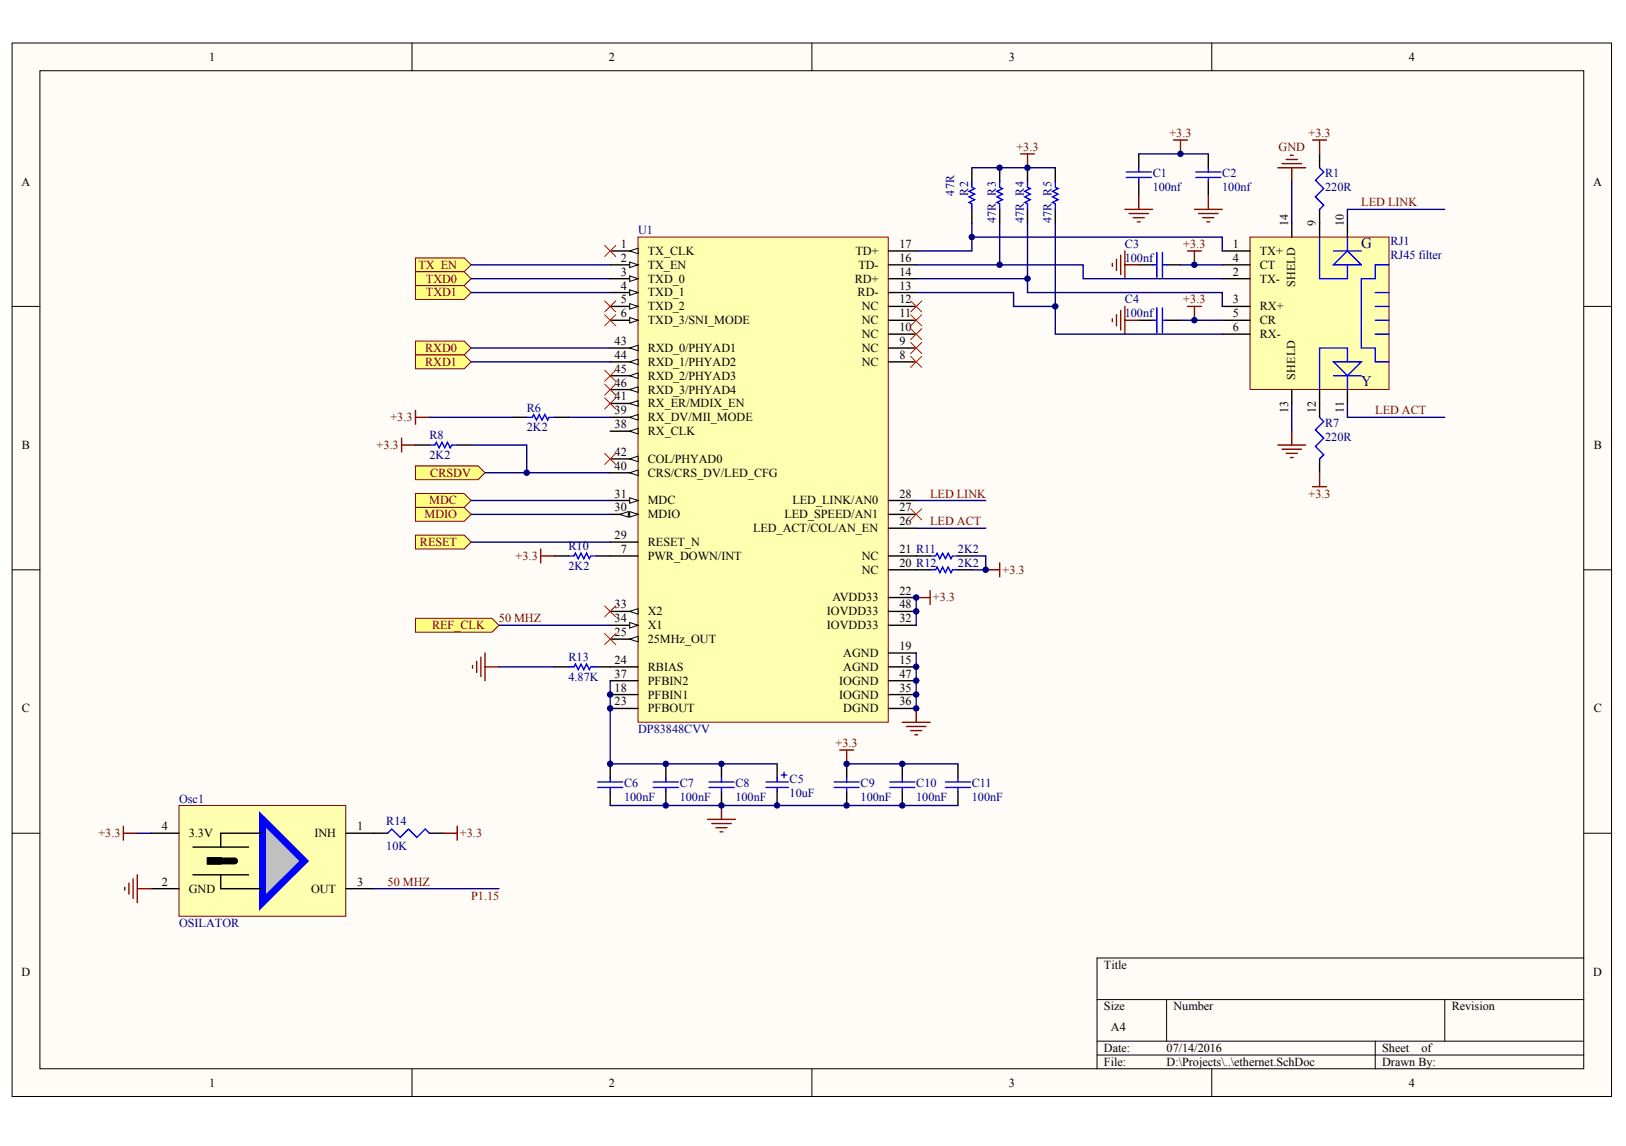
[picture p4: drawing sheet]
<svg xmlns="http://www.w3.org/2000/svg" width="287mm" height="202mm" viewBox="0 0 287 202" stroke-linecap="round" stroke-linejoin="round" font-family="sans-serif">
<g fill="#fffcf8" stroke="#000" stroke-width=".18">
<path d="M2.1 7.6h282.2v185.8h-282.2z"/>
<path d="M7 12.5h272.4v176h-272.4z"/>
</g>
<g fill="none" stroke="#000" stroke-width=".18">
<path d="M72.7 7.6v4.9M143.2 7.6v4.9M213.7 7.6v4.9M2.1 54h4.9M279.4 54h4.9M2.1 100.5h4.9M279.4 100.5h4.9M2.1 147h4.9M279.4 147h4.9M193.5 176.3h85.9M205.8 176.3v7.4M254.8 176.3v7.4"/>
<path d="M279.4 169h-85.9v19.5M72.7 188.5v4.9M143.2 188.5v4.9M193.5 183.7h85.9M193.5 186.1h85.9M213.7 188.5v4.9M242.6 183.7v4.8"/>
</g>
<g fill="none" stroke="#000" stroke-width=".25">
<path d="M97.8 98.1h2.5M105.2 98.1h2.4M161.6 98.1h2.5M169 98.1h2.4M97.8 117.6h2.5M105.2 117.6h2.4M161.6 100.5h2.5M169 100.5h2.4M107.6 134.7v2.5M107.6 139.6v2.5M117.4 134.7v2.5M117.4 139.6v2.5"/>
<path d="M127.3 134.7v2.5M127.3 139.6v2.5"/>
</g>
<g fill="none" stroke="#00f" stroke-width=".25">
<path d="M100.3 98.1h1l.2-.5 .5 1 .5-1 .5 1 .5-1 .5 1 .2-.5h1M164.1 98.1h.9l.3-.5 .5 1 .5-1 .5 1 .5-1 .4 1 .3-.5h1M100.3 117.6h1l.2-.5 .5 1 .5-1 .5 1 .5-1 .5 1 .2-.5h1M164.1 100.5h.9l.3-.5 .5 1 .5-1 .5 1 .5-1 .4 1 .3-.5h1M105.4 138.9h4.4M105.4 137.9h4.4M107.6 137.2v.7M107.6 138.9v.7M115.2 138.9h4.5M115.2 137.9h4.5M117.4 137.2v.7M117.4 138.9v.7"/>
<path d="M125.1 138.9h4.4M125.1 137.9h4.4M127.3 137.2v.7M127.3 138.9v.7"/>
</g>
<g fill="none" stroke="#800000" stroke-width=".25">
<path d="M176.3 99.3v2.4M83.3 117.4v.5M84.1 116.6v2M84.8 115.9v3.4M85.6 115.2v4.9M85.6 117.6h2.4M173.9 100.5h2.4M159.2 127.4h4.9M159.9 128.1h3.4M160.6 128.9h2M161.4 129.6h.5M161.6 125v2.4"/>
<path d="M124.8 144.5h4.9M125.5 145.3h3.5M126.3 146h1.9M127 146.7h.5M127.3 142.1v2.4"/>
</g>
<path d="M161.6 115.2v9.8" fill="none" stroke="#000080" stroke-width=".25"/>
<path d="M112.5 41.8h44.2v85.6h-44.2z" fill="#ffffb0" stroke="#800000" stroke-width=".18"/>
<path d="M107.6 44.3h4.9" fill="none" stroke="#000" stroke-width=".25"/>
<path d="M111.1 44.3l1.4-.5v1z" fill="#fffcf8" stroke="#000" stroke-width=".18"/>
<path d="M107.6 46.7h4.9" fill="none" stroke="#000" stroke-width=".25"/>
<path d="M111.1 46.2l1.4 .5-1.4 .5z" fill="#fffcf8" stroke="#000" stroke-width=".18"/>
<path d="M107.6 49.2h4.9" fill="none" stroke="#000" stroke-width=".25"/>
<path d="M111.1 48.7l1.4 .5-1.4 .4z" fill="#fffcf8" stroke="#000" stroke-width=".18"/>
<path d="M107.6 51.6h4.9" fill="none" stroke="#000" stroke-width=".25"/>
<path d="M111.1 51.1l1.4 .5-1.4 .5z" fill="#fffcf8" stroke="#000" stroke-width=".18"/>
<path d="M107.6 54h4.9" fill="none" stroke="#000" stroke-width=".25"/>
<path d="M111.1 53.6l1.4 .4-1.4 .5z" fill="#fffcf8" stroke="#000" stroke-width=".18"/>
<path d="M107.6 56.5h4.9" fill="none" stroke="#000" stroke-width=".25"/>
<path d="M111.1 56l1.4 .5-1.4 .5z" fill="#fffcf8" stroke="#000" stroke-width=".18"/>
<g fill="none" stroke="#000" stroke-width=".25">
<path d="M156.7 58.9h4.9M156.7 56.5h4.9M156.7 54h4.9M156.7 51.6h4.9M156.7 49.2h4.9M156.7 46.7h4.9M156.7 44.3h4.9M156.7 63.8h4.9M156.7 61.4h4.9M107.6 98.1h4.9M156.7 98.1h4.9M107.6 117.6h4.9"/>
<path d="M107.6 112.7h4.9M156.7 117.6h4.9M156.7 115.2h4.9M156.7 100.5h4.9M156.7 105.4h4.9M107.6 122.5h4.9M107.6 125h4.9"/>
</g>
<path d="M111.1 112.7l1.4-.5v1z" fill="#fffcf8" stroke="#000" stroke-width=".18"/>
<path d="M107.6 90.7h4.9M107.6 95.6h4.9M156.7 93.2h4.9M156.7 90.7h4.9M156.7 88.3h4.9" fill="none" stroke="#000" stroke-width=".25"/>
<g fill="#fffcf8" stroke="#000" stroke-width=".18">
<path d="M111.1 90.2l1.4 .5-1.4 .5z"/>
<path d="M109.4 90.7l1.4-.5v1z"/>
</g>
<path d="M107.6 88.3h4.9" fill="none" stroke="#000" stroke-width=".25"/>
<path d="M111.1 87.8l1.4 .5-1.4 .5z" fill="#fffcf8" stroke="#000" stroke-width=".18"/>
<path d="M107.6 107.8h4.9M156.7 110.3h4.9" fill="none" stroke="#000" stroke-width=".25"/>
<path d="M111.1 107.8l1.4-.4v.9z" fill="#fffcf8" stroke="#000" stroke-width=".18"/>
<path d="M107.6 110.3h4.9" fill="none" stroke="#000" stroke-width=".25"/>
<path d="M111.1 109.8l1.4 .5-1.4 .5z" fill="#fffcf8" stroke="#000" stroke-width=".18"/>
<path d="M107.6 76.1h4.9M107.6 120.1h4.9M156.7 122.5h4.9M156.7 125h4.9" fill="none" stroke="#000" stroke-width=".25"/>
<path d="M111.1 76.1l1.4-.5v.9z" fill="#fffcf8" stroke="#000" stroke-width=".18"/>
<path d="M107.6 73.6h4.9" fill="none" stroke="#000" stroke-width=".25"/>
<path d="M111.1 73.6l1.4-.5v1z" fill="#fffcf8" stroke="#000" stroke-width=".18"/>
<path d="M107.6 83.4h4.9" fill="none" stroke="#000" stroke-width=".25"/>
<path d="M111.1 83.4l1.4-.5v1z" fill="#fffcf8" stroke="#000" stroke-width=".18"/>
<path d="M107.6 71.2h4.9" fill="none" stroke="#000" stroke-width=".25"/>
<path d="M111.1 71.2l1.4-.5v1z" fill="#fffcf8" stroke="#000" stroke-width=".18"/>
<path d="M107.6 80.9h4.9" fill="none" stroke="#000" stroke-width=".25"/>
<path d="M111.1 80.9l1.4-.4v.9z" fill="#fffcf8" stroke="#000" stroke-width=".18"/>
<path d="M107.6 61.4h4.9" fill="none" stroke="#000" stroke-width=".25"/>
<path d="M111.1 61.4l1.4-.5v1z" fill="#fffcf8" stroke="#000" stroke-width=".18"/>
<path d="M107.6 63.8h4.9" fill="none" stroke="#000" stroke-width=".25"/>
<path d="M111.1 63.8l1.4-.5v1z" fill="#fffcf8" stroke="#000" stroke-width=".18"/>
<path d="M107.6 66.3h4.9" fill="none" stroke="#000" stroke-width=".25"/>
<path d="M111.1 66.3l1.4-.5v1z" fill="#fffcf8" stroke="#000" stroke-width=".18"/>
<path d="M107.6 68.7h4.9" fill="none" stroke="#000" stroke-width=".25"/>
<path d="M111.1 68.7l1.4-.5v1z" fill="#fffcf8" stroke="#000" stroke-width=".18"/>
<g fill="none" stroke="#000" stroke-width=".25">
<path d="M171.4 29.6v2.4M171.4 36.9v2.5M176.3 29.6v2.4M176.3 36.9v2.5M181.2 29.6v2.4M181.2 36.9v2.5M186.1 29.6v2.4M186.1 36.9v2.5M156.7 107.8h4.9M149.3 134.7v2.5M149.3 139.6v2.5M156.7 120.1h4.9"/>
<path d="M159.2 134.7v2.5M159.2 139.6v2.5M169 134.7v2.5M169 139.6v2.5"/>
</g>
<path d="M180 27.2h2.5M181.2 27.2v2.4M95.4 96.8v2.5M95.4 98.1h2.4M161.6 105.4h2.5M164.1 104.2v2.4M148.1 132.3h2.5M149.3 132.3v2.4" fill="none" stroke="#800000" stroke-width=".25"/>
<path d="M176.3 39.4v7.3M171.4 98.1h2.5v2.4h-2.5M88 117.6h9.8M161.6 105.4v4.9M107.6 120.1v14.6h29.5M149.3 134.7h19.7M107.6 142.1h61.4" fill="none" stroke="#000080" stroke-width=".25"/>
<g fill="none" stroke="#00f" stroke-width=".25">
<path d="M171.4 32v1l.5 .3-1 .5 1 .4-1 .5 1 .5-1 .5 .5 .3v.9M176.3 32v1l.5 .3-1 .5 1 .4-1 .5 1 .5-1 .5 .5 .3v.9M181.2 32v1l.5 .3-1 .5 1 .4-1 .5 1 .5-1 .5 .5 .3v.9M186.1 32v1l.5 .3-.9 .5 .9 .4-.9 .5 .9 .5-.9 .5 .4 .3v.9M147.1 138.9h4.5M147.1 137.9h4.5M149.3 137.2v.7M149.3 138.9v.7M156.9 138.9h4.5M156.9 137.9h4.5M159.2 137.2v.7M159.2 138.9v.7"/>
<path d="M166.8 138.9h4.4M166.8 137.9h4.4M169 137.2v.7M169 138.9v.7"/>
</g>
<g fill="#ffff80" stroke="#800000" stroke-width=".18">
<path d="M73.3 45.5h8.6l1.2 1.2-1.2 1.2h-8.6z" fill-rule="evenodd"/>
<path d="M73.3 47.9h8.6l1.2 1.3-1.2 1.2h-8.6z" fill-rule="evenodd"/>
<path d="M73.3 50.4h8.6l1.2 1.2-1.2 1.2h-8.6z" fill-rule="evenodd"/>
<path d="M73.3 60.2h8.6l1.2 1.2-1.2 1.2h-8.6z" fill-rule="evenodd"/>
<path d="M73.3 62.6h8.6l1.2 1.2-1.2 1.3h-8.6z" fill-rule="evenodd"/>
<path d="M73.3 87.1h8.6l1.2 1.2-1.2 1.2h-8.6z" fill-rule="evenodd"/>
<path d="M73.3 89.5h8.6l1.2 1.2-1.2 1.3h-8.6z" fill-rule="evenodd"/>
<path d="M73.3 94.4h8.6l1.2 1.2-1.2 1.2h-8.6z" fill-rule="evenodd"/>
<path d="M73.3 109.1h13.5l1.2 1.2-1.2 1.2h-13.5z" fill-rule="evenodd"/>
<path d="M73.3 82.2h11l1.3 1.2-1.3 1.2h-11z" fill-rule="evenodd"/>
</g>
<g fill="none" stroke="#000080" stroke-width=".25">
<path d="M254.8 36.9h-17.1v2.5M83.1 46.7h24.5M83.1 49.2h24.5M83.1 51.6h24.5M75.7 73.6h14.8M83.1 78.5h9.8v4.9M83.1 61.4h24.5M83.1 63.8h24.5M100.3 73.6h7.3M227.9 71.2v4.9M237.7 71.2v2.4h17.1M83.1 88.3h24.5"/>
<path d="M83.1 90.7h24.5M85.6 83.4h22"/>
</g>
<path d="M200.9 27.2v2.4M200.9 32v2.5M213.1 27.2v2.4M213.1 32v2.5M232.8 27.2v2.4M232.8 36.9v2.5M73.3 78.5h2.4M80.6 78.5h2.5M90.5 73.6h2.4M97.8 73.6h2.5M232.8 71.2v2.4M232.8 80.9v2.5" fill="none" stroke="#000" stroke-width=".25"/>
<path d="M198.7 30.3h4.4M198.7 31.3h4.4M200.9 29.6v.7M200.9 31.3v.7M210.9 30.3h4.4M210.9 31.3h4.4M213.1 29.6v.7M213.1 31.3v.7M232.8 29.6l.7 .7-1.5 1.5 1.5 1.5-1.5 1.4 1.5 1.5-.7 .7M75.7 78.5h1l.3-.5 .5 1 .4-1 .5 1 .5-1 .5 1 .3-.5h.9M92.9 73.6h1l.2-.5 .5 1 .5-1 .5 1 .5-1 .5 1 .2-.5h1M232.8 73.6l.7 .7-1.5 1.5 1.5 1.5-1.5 1.4 1.5 1.5-.7 .7" fill="none" stroke="#00f" stroke-width=".25"/>
<g fill="none" stroke="#800000" stroke-width=".25">
<path d="M198.4 36.9h4.9M199.1 37.7h3.5M199.9 38.4h1.9M200.6 39.1h.5M200.9 34.5v2.4M207 24.7h2.5M208.2 24.7v2.5M210.7 36.9h4.9M211.4 37.7h3.5M212.2 38.4h1.9M212.9 39.1h.5M213.1 34.5v2.4"/>
<path d="M231.5 24.7h2.5M232.8 24.7v2.5M70.8 77.3v2.4M70.8 78.5h2.5M73.3 72.4v2.4M73.3 73.6h2.4M225.4 78.5h4.9M226.1 79.2h3.5M226.9 80h1.9M227.9 76.1v2.4M227.6 80.7h.5M231.5 85.8h2.5"/>
<path d="M232.8 83.4v2.4"/>
</g>
<path d="M220.5 41.8h24.5v26.9h-24.5z" fill="#ffffb0" stroke="#800000" stroke-width=".18"/>
<g fill="none" stroke="#000" stroke-width=".25">
<path d="M227.9 39.4v2.4M232.8 39.4v2.4M237.7 39.4v2.4M200.9 46.7h2.4M200.9 56.5h2.4M205.8 46.7h2.4M205.8 56.5h2.4M215.6 44.3h4.9M215.6 49.2h4.9M215.6 54h4.9M215.6 46.7h4.9M215.6 56.5h4.9"/>
<path d="M215.6 58.9h4.9M227.9 68.7v2.5M232.8 68.7v2.5M237.7 68.7v2.5"/>
</g>
<g fill="none" stroke="#00f" stroke-width=".25">
<path d="M203.3 56.5h.8M203.3 46.7h.8M204.1 44.5v4.4M204.1 54.3v4.4M205 56.5h.8M205 46.7h.8M205 44.5v4.4M205 54.3v4.4M232.8 41.8v7.4h4.9v-2.5M235.2 46.7l2.5-2.4 2.4 2.4zM235.2 44.3h4.9M237.7 41.8v2.5"/>
<path d="M242.6 51.6h2.4M242.6 54h2.4M242.6 56.5h2.4M242.6 58.9h2.4M245 46.7h-2.4v2.5h-2.5v12.2h2.5v2.4h2.4M235.2 63.8h4.9l-2.4 2.5zM235.2 66.3h4.9M237.7 63.8v-2.4h-4.9v7.3M237.7 66.3v2.4"/>
</g>
<g fill="none" stroke="#000080" stroke-width=".25">
<path d="M171.4 39.4v2.4h44.2v2.5M171.4 29.6h14.7M181.2 39.4v12.2h34.4v2.4M186.1 39.4v19.5h29.5M200.9 27.2h12.2M227.9 32v7.4M161.6 46.7h29.5v2.5h24.5M161.6 51.6h17.2v2.4h7.3M161.6 49.2h19.6M171.4 41.8v2.5h-9.8M208.2 46.7h7.4M208.2 56.5h7.4"/>
<path d="M161.6 88.3h12.3M161.6 93.2h12.3"/>
</g>
<g fill="none" stroke="#800000" stroke-width=".25">
<path d="M225.4 29.6h4.9M226.1 28.9h3.5M226.9 28.1h1.9M227.6 27.4h.5M227.9 29.6v2.4M196.2 46.5v.5M196.2 56.2v.5M196.9 45.7v2M196.9 55.5v2M197.7 45v3.4M197.7 54.8v3.4M198.4 44.3v4.9"/>
<path d="M198.4 54v4.9M198.4 46.7h2.5M198.4 56.5h2.5M209.5 44.3h2.4M209.5 54h2.4M210.7 44.3v2.4M210.7 54v2.5"/>
</g>
<path d="M160.6 53.1l2 1.9M160.6 55.5l2 2M160.6 58l2 1.9M162.6 53.1l-2 1.9M162.6 55.5l-2 2M162.6 58l-2 1.9M160.6 60.4l2 2M160.6 62.9l2 1.9M162.6 60.4l-2 2M162.6 62.9l-2 1.9" fill="none" stroke="#f00" stroke-width=".18"/>
<path d="M31.6 142.1h29.4v19.5h-29.4z" fill="#ffffb0" stroke="#800000" stroke-width=".18"/>
<path d="M34 149.4h9.8M34 154.3h9.8" fill="none" stroke="#000" stroke-width=".25"/>
<path d="M38.9 151.9h-2.4h4.9" fill="none" stroke="#000" stroke-width="1.2"/>
<path d="M46.3 144.5l7.4 7.4-7.4 7.3z" fill="#c0c0c0" stroke="#00f" stroke-width="1.2"/>
<path d="M26.7 156.8h4.9M26.7 147h4.9M38.9 154.3v2.5h7.4M46.3 147h-7.4v2.4M61 156.8h4.9M61 147h7.4M75.7 147h2.5" fill="none" stroke="#000" stroke-width=".25"/>
<path d="M21.8 145.7v2.5M21.8 147h2.4M22 156.5v.5M22.7 155.8v1.9M23.5 155v3.5M24.2 154.3v4.9M24.2 156.8h2.5M78.2 147h2.4M80.6 145.7v2.5" fill="none" stroke="#800000" stroke-width=".25"/>
<path d="M83.1 95.6h24.5M88 110.3h19.6M24.2 147h2.5M65.9 156.8h22.1" fill="none" stroke="#000080" stroke-width=".25"/>
<path d="M68.4 147l.7-.8 1.5 1.5 1.5-1.5 1.4 1.5 1.5-1.5 .7 .8" fill="none" stroke="#00f" stroke-width=".25"/>
<g fill="none" stroke="#f00" stroke-width=".18">
<path d="M106.7 43.3l1.9 1.9M106.7 53.1l1.9 1.9M106.7 55.5l1.9 2M108.6 43.3l-1.9 1.9M108.6 53.1l-1.9 1.9M108.6 55.5l-1.9 2M106.7 65.3l1.9 2M106.7 67.7l1.9 2M106.7 70.2l1.9 1.9M106.7 80l1.9 1.9M108.6 65.3l-1.9 2M108.6 67.7l-1.9 2"/>
<path d="M108.6 70.2l-1.9 1.9M108.6 80l-1.9 1.9M160.6 89.8l2 1.9M162.6 89.8l-2 1.9M106.7 106.9l1.9 1.9M106.7 111.8l1.9 1.9M108.6 106.9l-1.9 1.9M108.6 111.8l-1.9 1.9"/>
</g>
<g fill="#000080" stroke="#000080" stroke-width=".18">
<circle cx="92.9" cy="83.4" r=".48"/>
<circle cx="107.6" cy="134.7" r=".48"/>
<circle cx="107.6" cy="125" r=".48"/>
<circle cx="107.6" cy="122.5" r=".48"/>
<circle cx="117.4" cy="142.1" r=".48"/>
<circle cx="117.4" cy="134.7" r=".48"/>
<circle cx="127.3" cy="142.1" r=".48"/>
<circle cx="127.3" cy="134.7" r=".48"/>
<circle cx="149.3" cy="142.1" r=".48"/>
<circle cx="149.3" cy="134.7" r=".48"/>
<circle cx="159.1" cy="142.1" r=".48"/>
<circle cx="159.1" cy="134.7" r=".48"/>
<circle cx="161.6" cy="125" r=".48"/>
<circle cx="161.6" cy="122.5" r=".48"/>
<circle cx="161.6" cy="120.1" r=".48"/>
<circle cx="161.6" cy="117.6" r=".48"/>
<circle cx="161.6" cy="107.8" r=".48"/>
<circle cx="161.6" cy="105.4" r=".48"/>
<circle cx="171.4" cy="41.8" r=".48"/>
<circle cx="173.9" cy="100.5" r=".48"/>
<circle cx="176.3" cy="46.7" r=".48"/>
<circle cx="176.3" cy="29.6" r=".48"/>
<circle cx="181.2" cy="49.1" r=".48"/>
<circle cx="181.2" cy="29.6" r=".48"/>
<circle cx="186.1" cy="54" r=".48"/>
<circle cx="208.2" cy="27.1" r=".48"/>
<circle cx="210.7" cy="56.5" r=".48"/>
<circle cx="210.7" cy="46.7" r=".48"/>
</g>
<text font-size="3.5" fill="#00f" x="136.2" y="136.9">PIC501</text>
<text font-size="3.5" fill="#000080" x="136.2" y="141.8">PIC502</text>
<g font-size="2.6" fill="#000080">
<text x="240.1" y="43.7">G</text>
<text x="240.1" y="68.1">Y</text>
</g>
<g font-size="2.2">
<text x="36.9" y="10.7">1</text>
<text x="107.4" y="10.7">2</text>
<text x="178" y="10.7">3</text>
<text x="248.5" y="10.7">4</text>
<text x="3.8" y="32.7">A</text>
<text x="281" y="32.7">A</text>
<text x="109.5" y="43.7">1</text>
<text x="109.5" y="46.2">2</text>
<text x="114.3" y="45">TX_CLK</text>
<text x="114.3" y="47.4">TX_EN</text>
<text x="150.9" y="45">TD+</text>
<text x="151.4" y="47.4">TD-</text>
<text x="158.7" y="46.2">16</text>
<text x="158.7" y="43.7">17</text>
<text x="217.5" y="43.7">1</text>
<text x="217.5" y="46.2">4</text>
<text x="222.2" y="45">TX+</text>
<text x="222.2" y="47.4">CT</text>
<text x="109.5" y="48.6">3</text>
<text x="109.5" y="51.1">4</text>
<text x="109.5" y="53.5">5</text>
<text x="114.3" y="49.9">TXD_0</text>
<text x="114.3" y="52.3">TXD_1</text>
<text x="150.8" y="49.9">RD+</text>
<text x="151.3" y="52.3">RD-</text>
<text x="158.7" y="53.5">12</text>
<text x="158.7" y="51.1">13</text>
<text x="158.7" y="48.6">14</text>
<text x="217.5" y="48.6">2</text>
<text x="217.5" y="53.5">3</text>
<text x="222.2" y="49.9">TX-</text>
<text x="109.5" y="56">6</text>
<text x="114.3" y="54.7">TXD_2</text>
<text x="114.3" y="57.2">TXD_3/SNI_MODE</text>
<text x="152" y="59.6">NC</text>
<text x="152" y="57.2">NC</text>
<text x="152" y="54.7">NC</text>
<text x="158.7" y="58.4">10</text>
<text x="158.7" y="56">11</text>
<text x="217.5" y="56">5</text>
<text x="217.5" y="58.4">6</text>
<text x="222.2" y="54.7">RX+</text>
<text x="222.2" y="57.2">CR</text>
<text x="222.2" y="59.6">RX-</text>
<text x="108.4" y="60.9">43</text>
<text x="108.4" y="63.3">44</text>
<text x="108.4" y="65.7">45</text>
<text x="114.3" y="62.1">RXD_0/PHYAD1</text>
<text x="114.3" y="64.5">RXD_1/PHYAD2</text>
<text x="152" y="64.5">NC</text>
<text x="152" y="62.1">NC</text>
<text x="158.7" y="63.3">8</text>
<text x="158.7" y="60.9">9</text>
<text x="108.4" y="70.6">41</text>
<text x="108.4" y="68.2">46</text>
<text x="114.3" y="71.9">RX_ER/MDIX_EN</text>
<text x="114.3" y="67">RXD_2/PHYAD3</text>
<text x="114.3" y="69.4">RXD_3/PHYAD4</text>
<text x="108.4" y="75.5">38</text>
<text x="108.4" y="73.1">39</text>
<text x="114.3" y="76.8">RX_CLK</text>
<text x="114.3" y="74.3">RX_DV/MII_MODE</text>
<text x="3.9" y="79.2">B</text>
<text x="108.4" y="82.9">40</text>
<text x="108.4" y="80.4">42</text>
<text x="114.3" y="81.6">COL/PHYAD0</text>
<text x="281.1" y="79.2">B</text>
<text x="108.4" y="87.8">31</text>
<text x="114.3" y="89">MDC</text>
<text x="114.3" y="84.1">CRS/CRS_DV/LED_CFG</text>
<text x="139.8" y="89">LED_LINK/AN0</text>
<text x="158.7" y="87.8">28</text>
<text x="108.4" y="95.1">29</text>
<text x="108.4" y="90.2">30</text>
<text x="114.3" y="91.4">MDIO</text>
<text x="132.8" y="93.9">LED_ACT/COL/AN_EN</text>
<text x="138.4" y="91.4">LED_SPEED/AN1</text>
<text x="158.7" y="92.6">26</text>
<text x="158.7" y="90.2">27</text>
<text x="109.5" y="97.5">7</text>
<text x="114.3" y="98.8">PWR_DOWN/INT</text>
<text x="114.3" y="96.3">RESET_N</text>
<text x="152" y="101.2">NC</text>
<text x="152" y="98.8">NC</text>
<text x="158.7" y="100">20 R12</text>
<text x="158.7" y="97.5">21 R11</text>
<text x="108.4" y="107.3">33</text>
<text x="146.8" y="106.1">AVDD33</text>
<text x="158.7" y="104.9">22</text>
<text x="158.7" y="107.3">48</text>
<text x="108.4" y="112.2">25</text>
<text x="108.4" y="109.8">34</text>
<text x="114.3" y="113.4">25MHz_OUT</text>
<text x="114.3" y="108.5">X2</text>
<text x="114.3" y="111">X1</text>
<text x="145.8" y="111">IOVDD33</text>
<text x="145.8" y="108.5">IOVDD33</text>
<text x="158.7" y="109.8">32</text>
<text x="108.4" y="117.1">24</text>
<text x="108.4" y="119.5">37</text>
<text x="114.3" y="118.3">RBIAS</text>
<text x="148.7" y="118.3">AGND</text>
<text x="148.7" y="115.9">AGND</text>
<text x="158.7" y="117.1">15</text>
<text x="158.7" y="114.7">19</text>
<text x="158.7" y="119.5">47</text>
<text x="3.9" y="125.7">C</text>
<text x="108.4" y="122">18</text>
<text x="108.4" y="124.4">23</text>
<text x="114.3" y="123.2">PFBIN1</text>
<text x="114.3" y="125.7">PFBOUT</text>
<text x="114.3" y="120.8">PFBIN2</text>
<text x="148" y="123.2">IOGND</text>
<text x="148" y="120.8">IOGND</text>
<text x="148.7" y="125.7">DGND</text>
<text x="158.7" y="122">35</text>
<text x="158.7" y="124.4">36</text>
<text x="281.1" y="125.7">C</text>
<text x="28.5" y="146.4">4</text>
<text x="33.3" y="147.7">3.3V</text>
<text x="55.4" y="147.7">INH</text>
<text x="63" y="146.4">1</text>
<text x="28.5" y="156.2">2</text>
<text x="33.3" y="157.4">GND</text>
<text x="54.9" y="157.4">OUT</text>
<text x="63" y="156.2">3</text>
<text x="3.8" y="172.1">D</text>
<text x="194.7" y="170.9">Title</text>
<text x="281" y="172.1">D</text>
<text x="194.7" y="178.2">Size</text>
<text x="207" y="178.2">Number</text>
<text x="256.1" y="178.2">Revision</text>
<text x="194.7" y="185.6">Date:</text>
<text x="196" y="181.9">A4</text>
<text x="205.8" y="185.6">07/14/2016</text>
<text x="243.8" y="185.6">Sheet</text>
<text x="250.7" y="185.6">of</text>
<text x="36.9" y="191.7">1</text>
<text x="107.4" y="191.7">2</text>
<text x="178" y="191.7">3</text>
<text x="194.7" y="188">File:</text>
<text x="205.8" y="188">D:\Projects\..\ethernet.SchDoc</text>
<text x="243.8" y="188">Drawn By:</text>
<text x="248.5" y="191.7">4</text>
</g>
<g font-size="2.2" fill="#800000">
<text x="179.3" y="26.6">+3.3</text>
<text x="206.3" y="24.2">+3.3</text>
<text x="225.5" y="26.6">GND</text>
<text x="230.8" y="24.2">+3.3</text>
<text x="240.1" y="36.4">LED LINK</text>
<text x="73.8" y="47.4">TX_EN</text>
<text x="208.7" y="43.7">+3.3</text>
<text x="75.1" y="49.9">TXD0</text>
<text x="75.1" y="52.3">TXD1</text>
<text x="208.7" y="53.5">+3.3</text>
<text x="75" y="62.1">RXD0</text>
<text x="75" y="64.5">RXD1</text>
<text x="68.9" y="74.3">+3.3</text>
<text x="242.6" y="73.1">LED ACT</text>
<text x="66.4" y="79.2">+3.3</text>
<text x="75.7" y="89">MDC</text>
<text x="75.9" y="84.1">CRSDV</text>
<text x="164.1" y="87.8">LED LINK</text>
<text x="230.8" y="87.8">+3.3</text>
<text x="74.9" y="91.4">MDIO</text>
<text x="164.1" y="92.6">LED ACT</text>
<text x="74.1" y="96.3">RESET</text>
<text x="91" y="98.8">+3.3</text>
<text x="176.8" y="101.2">+3.3</text>
<text x="164.6" y="106.1">+3.3</text>
<text x="76.2" y="111">REF_CLK</text>
<text x="88" y="109.8">50 MHZ</text>
<text x="147.4" y="131.8">+3.3</text>
<text x="17.3" y="147.7">+3.3</text>
<text x="81.1" y="147.7">+3.3</text>
<text x="68.4" y="156.2">50 MHZ</text>
<text x="83.1" y="158.7">P1.15</text>
</g>
<g font-size="2.2" fill="#000080">
<text x="203.3" y="31.3">C1</text>
<text x="203.3" y="33.7">100nf</text>
<text x="215.6" y="31.3">C2</text>
<text x="215.6" y="33.7">100nf</text>
<text x="233.7" y="31.3">R1</text>
<text x="233.7" y="33.7">220R</text>
<text x="112.5" y="41.3">U1</text>
<text x="198.4" y="43.7">C3</text>
<text x="198.4" y="46.2">100nf</text>
<text x="245.3" y="43.3">RJ1</text>
<text x="245.3" y="45.7">RJ45 filter</text>
<text x="198.4" y="53.5">C4</text>
<text x="198.4" y="56">100nf</text>
<text x="75.7" y="77.5">R8</text>
<text x="92.9" y="72.6">R6</text>
<text x="92.9" y="76">2K2</text>
<text x="233.7" y="75.3">R7</text>
<text x="233.7" y="77.7">220R</text>
<text x="75.7" y="80.9">2K2</text>
<text x="100.3" y="97">R10</text>
<text x="100.3" y="100.5">2K2</text>
<text x="169" y="97.5">2K2</text>
<text x="169" y="100">2K2</text>
<text x="100.3" y="116.6">R13</text>
<text x="100.3" y="120">4.87K</text>
<text x="112.5" y="129.3">DP83848CVV</text>
<text x="31.6" y="141.6">Osc1</text>
<text x="110.1" y="138.9">C6</text>
<text x="110.1" y="141.3">100nF</text>
<text x="119.9" y="138.9">C7</text>
<text x="119.9" y="141.3">100nF</text>
<text x="129.7" y="138.9">C8</text>
<text x="129.7" y="141.3">100nF</text>
<text x="139.3" y="138.1">C5</text>
<text x="139.3" y="140.6">10uF</text>
<text x="151.8" y="138.9">C9</text>
<text x="151.8" y="141.3">100nF</text>
<text x="161.6" y="138.9">C10</text>
<text x="161.6" y="141.3">100nF</text>
<text x="171.4" y="138.9">C11</text>
<text x="171.4" y="141.3">100nF</text>
<text x="68.1" y="145.5">R14</text>
<text x="68.1" y="149.9">10K</text>
<text x="31.6" y="163.6">OSILATOR</text>
</g>
<g font-size="2.1" fill="#000080">
<text x="168.3" y="34.5" transform="rotate(-90 168.3 34.5)">47R</text>
<text x="170.8" y="34.5" transform="rotate(-90 170.8 34.5)">R2</text>
<text x="175.7" y="39.4" transform="rotate(-90 175.7 39.4)">47R R3</text>
<text x="180.6" y="39.4" transform="rotate(-90 180.6 39.4)">47R R4</text>
<text x="185.5" y="39.4" transform="rotate(-90 185.5 39.4)">47R R5</text>
</g>
<g font-size="2.1">
<text x="227.2" y="39.9" transform="rotate(-90 227.2 39.9)">14</text>
<text x="232.1" y="39.9" transform="rotate(-90 232.1 39.9)">9</text>
<text x="237" y="39.9" transform="rotate(-90 237 39.9)">10</text>
<text x="228.4" y="50.7" transform="rotate(-90 228.4 50.7)">SHELD</text>
<text x="228.4" y="67" transform="rotate(-90 228.4 67)">SHELD</text>
<text x="227.2" y="72.9" transform="rotate(-90 227.2 72.9)">13</text>
<text x="232.1" y="72.9" transform="rotate(-90 232.1 72.9)">12</text>
<text x="237" y="72.8" transform="rotate(-90 237 72.8)">11</text>
</g>
</svg>
